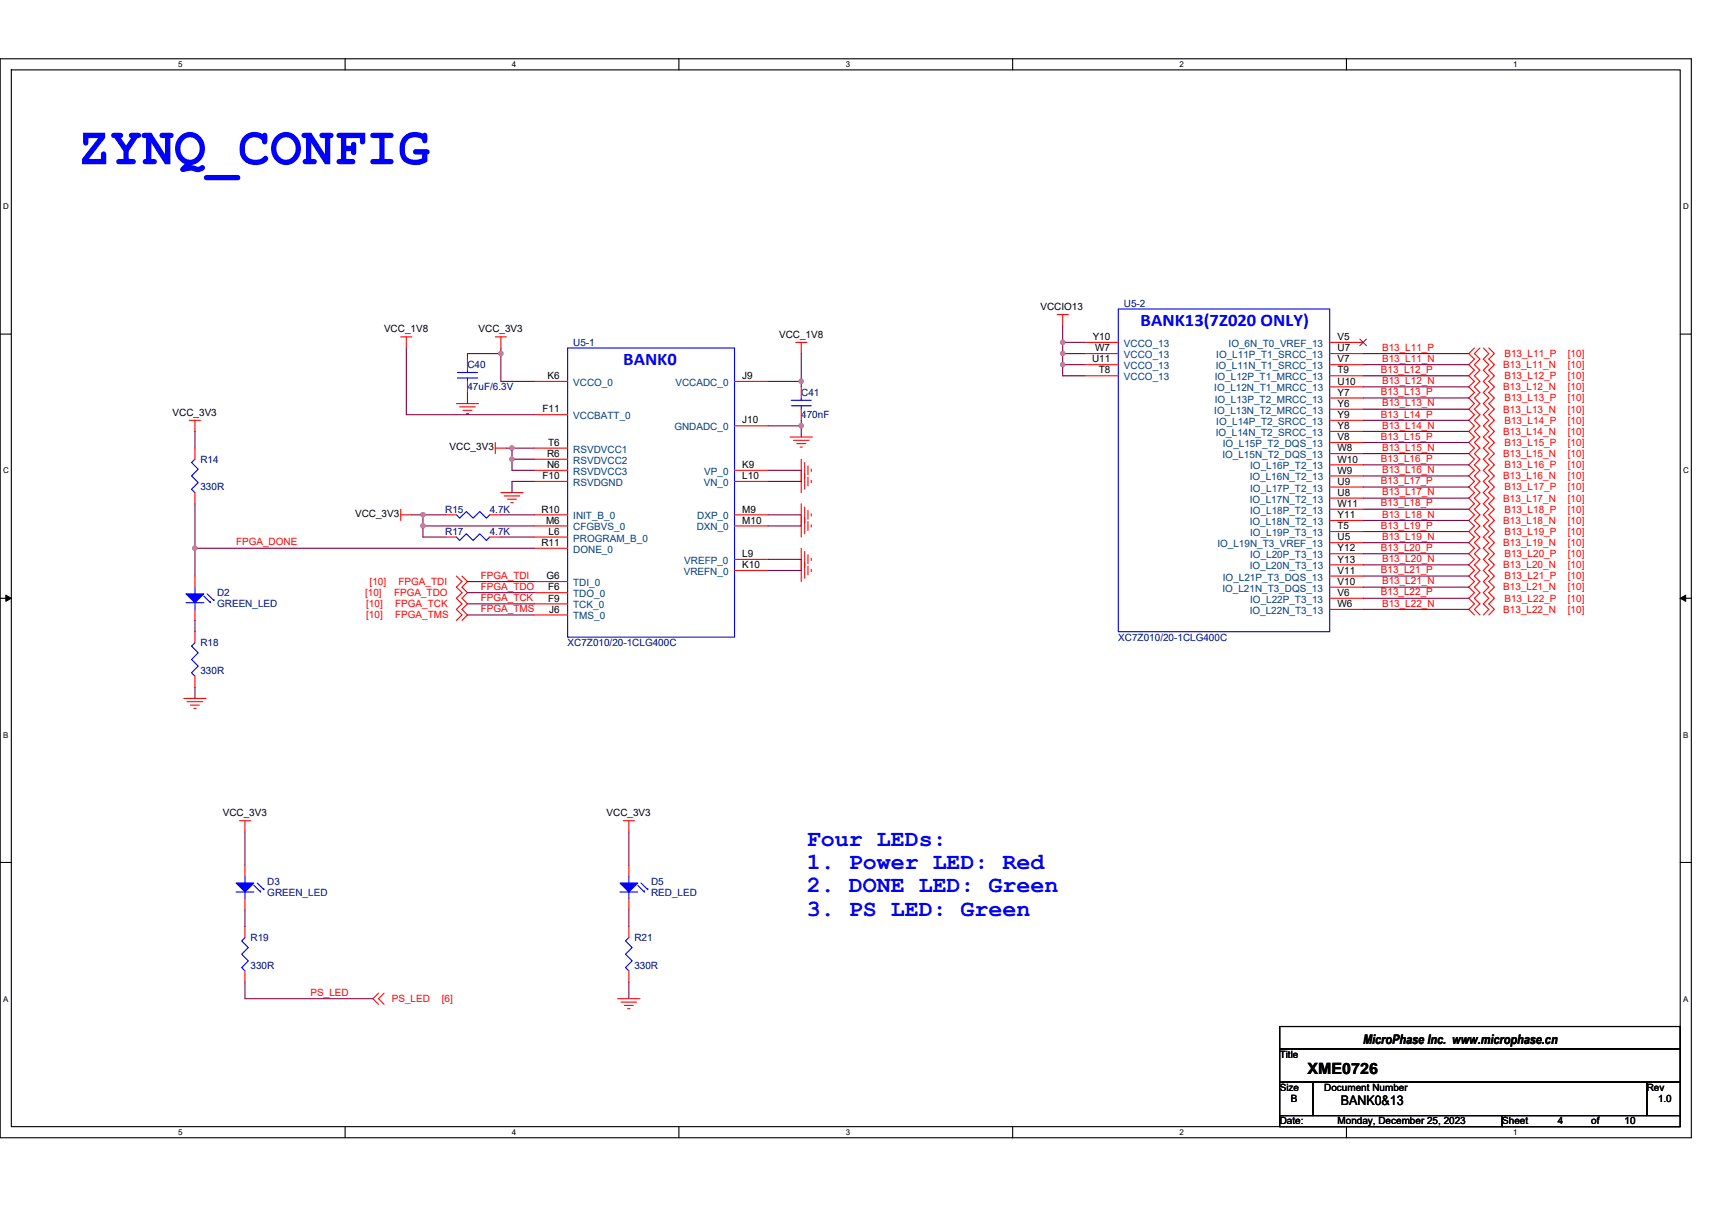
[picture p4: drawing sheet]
<svg xmlns="http://www.w3.org/2000/svg" width="297mm" height="210mm" viewBox="0 0 297 210" stroke-linecap="round" stroke-linejoin="round" font-family="sans-serif">
<path d="M0 10.2h293.5v187.2h-293.5zM2 12.1h289.5v183.4h-289.5z" fill="none" stroke="#000" stroke-width=".19"/>
<g fill="#fff">
<path d="M30.9 10.4h.8v1.6h-.8z"/>
<path d="M30.9 195.7h.8v1.6h-.8z"/>
</g>
<path d="M59.9 10.2v1.9M59.9 195.5v1.9" fill="none" stroke="#000" stroke-width=".19"/>
<g fill="#fff">
<path d="M88.8 10.4h.8v1.6h-.8z"/>
<path d="M88.8 195.7h.8v1.6h-.8z"/>
</g>
<path d="M117.8 10.2v1.9M117.8 195.5v1.9" fill="none" stroke="#000" stroke-width=".19"/>
<g fill="#fff">
<path d="M146.7 10.4h.8v1.6h-.8z"/>
<path d="M146.7 195.7h.8v1.6h-.8z"/>
</g>
<path d="M175.7 10.2v1.9M175.7 195.5v1.9" fill="none" stroke="#000" stroke-width=".19"/>
<g fill="#fff">
<path d="M204.7 10.4h.7v1.6h-.7z"/>
<path d="M204.7 195.7h.7v1.6h-.7z"/>
</g>
<path d="M233.6 10.2v1.9M233.6 195.5v1.9" fill="none" stroke="#000" stroke-width=".19"/>
<g fill="#fff">
<path d="M262.6 10.4h.7v1.6h-.7z"/>
<path d="M262.6 195.7h.7v1.6h-.7z"/>
<path d="M.5 35.1h1v1.5h-1z"/>
<path d="M292 35.1h1v1.5h-1z"/>
<path d="M.5 80.9h1v1.5h-1z"/>
<path d="M292 80.9h1v1.5h-1z"/>
</g>
<path d="M0 58h2M291.5 58h2" fill="none" stroke="#000" stroke-width=".19"/>
<g fill="#fff">
<path d="M.5 126.7h.9v1.6h-.9z"/>
<path d="M292 126.7h.9v1.6h-.9z"/>
</g>
<path d="M0 103.8h2M291.5 103.8h2" fill="none" stroke="#000" stroke-width=".19"/>
<path d="M1 103.3l1 .5-1 .6zM291.5 103.8l1-.5v1.1z" fill="#000" stroke="#000" stroke-width=".17"/>
<g fill="#fff">
<path d="M.5 172.6h.9v1.5h-.9z"/>
<path d="M292 172.6h.9v1.5h-.9z"/>
</g>
<path d="M0 149.7h2M291.5 149.7h2M222 178.1h69.5v3.9h-69.5zM222 182h69.5v5.8h-69.5zM222 187.8h5.8v5.8h-5.8zM222 193.6h38.6v1.9h-38.6zM227.8 187.8h57.9v5.8h-57.9zM260.6 193.6h30.9v1.9h-30.9zM285.7 187.8h5.8v5.8h-5.8z" fill="none" stroke="#000" stroke-width=".19"/>
<g fill="none" stroke="#f00" stroke-width=".19">
<path d="M69.5 58.5h2M70.5 58.5v1.9M85.9 58.5h2M86.9 58.5v1.9M138.1 59.4h1.9M139 59.4v2M183.4 54.6h2M184.4 54.6v1.9M188.3 59.4h5.7M230.7 59.4h5.8M32.8 72.9h2M33.8 72.9v2"/>
<path d="M33.8 77.8v1.9M79.2 70h3.8M79.8 70.6h2.7M80.3 71.2h1.6M80.9 71.8h.4M81.1 62.3v1.9M81.1 66.2v1.9M85.9 77.8h2M85.9 76.8v1.9M92.7 72h5.8M92.7 79.7h5.8M92.7 77.8h5.8"/>
<path d="M92.7 66.2h5.8M127.4 73.9h5.8M127.4 66.2h5.8M137.1 75.8h3.8M137.7 76.4h2.7M138.3 77h1.5M138.8 77.6h.4M139 79.7v3.8M139 67.1v2M139 71v1.9M188.3 61.4h5.7M188.3 63.3h5.7"/>
<path d="M188.3 65.2h5.7M230.7 61.4h5.8M230.7 63.3h5.8M230.7 65.2h5.8M230.7 67.1h5.8M230.7 69.1h5.8M230.7 71h5.8M230.7 72.9h5.8M230.7 74.9h5.8M230.7 76.8h5.8M230.7 78.7h5.8M255.8 60.4l-1 1 1 .9-1 1 1 .9-1 1 1 1-1 .9 1 1-1 1 1 .9-1 1 1 1-1 .9 1 1-1 1 1 .9-1 1 1 1-1 .9 1 1-1 1 1 .9-1 1 1 .9-1 1 1 1-1 .9 1 1-1 1 1 .9-1 1 1 1-1 .9 1 1-1 1 1 .9-1 1 1 1-1 .9 1 1-1 1 1 .9-1 1 1 .9-1 1 1 1-1 .9 1 1"/>
<path d="M256.8 60.4l-1 1 1 .9-1 1 1 .9-1 1 1 1-1 .9 1 1-1 1 1 .9-1 1 1 1-1 .9 1 1-1 1 1 .9-1 1 1 1-1 .9 1 1-1 1 1 .9-1 1 1 .9-1 1 1 1-1 .9 1 1-1 1 1 .9-1 1 1 1-1 .9 1 1-1 1 1 .9-1 1 1 1-1 .9 1 1-1 1 1 .9-1 1 1 .9-1 1 1 1-1 .9 1 1M257.4 60.4l.9 1-.9 .9 .9 1-.9 .9 .9 1-.9 1 .9 .9-.9 1 .9 1-.9 .9 .9 1-.9 1 .9 .9-.9 1 .9 1-.9 .9 .9 1-.9 1 .9 .9-.9 1 .9 1-.9 .9 .9 1-.9 .9 .9 1-.9 1 .9 .9-.9 1 .9 1-.9 .9 .9 1-.9 1 .9 .9-.9 1 .9 1-.9 .9 .9 1-.9 1 .9 .9-.9 1 .9 1-.9 .9 .9 1-.9 .9 .9 1-.9 1 .9 .9-.9 1M258.3 60.4l1 1-1 .9 1 1-1 .9 1 1-1 1 1 .9-1 1 1 1-1 .9 1 1-1 1 1 .9-1 1 1 1-1 .9 1 1-1 1 1 .9-1 1 1 1-1 .9 1 1-1 .9 1 1-1 1 1 .9-1 1 1 1-1 .9 1 1-1 1 1 .9-1 1 1 1-1 .9 1 1-1 1 1 .9-1 1 1 1-1 .9 1 1-1 .9 1 1-1 1 1 .9-1 1M33.8 100v1.9M33.8 85.5v1.9M69.5 89.3h2M69.5 88.4v1.9M77.3 89.3h1.9M77.3 93.2h1.9M79.2 100l1 .9-1 1 1 .9-1 1 1 1-1 .9 1 1-1 1M80.2 100l.9 .9-.9 1 .9 .9-.9 1 .9 1-.9 .9 .9 1-.9 1M85 89.3h1.9"/>
<path d="M85 93.2h1.9M86.9 85.5h3.9M87.5 86.1h2.7M88.1 86.6h1.5M88.6 87.2h.4M92.7 95.1h5.8M92.7 83.5h5.8M92.7 81.6h5.8M92.7 89.3h5.8M92.7 91.3h5.8M92.7 93.2h5.8M127.4 89.3h5.8"/>
<path d="M127.4 97.1h5.8M127.4 83.5h5.8M127.4 91.3h5.8M127.4 99h5.8M127.4 81.6h5.8M139 87.4v3.9M139 89.3v3.9M139 95.1v3.9M139 97.1v3.8M139 81.6v3.9M139.6 88v2.7M139.6 89.9v2.7"/>
<path d="M139.6 95.7v2.7M139.6 80.3v2.7M139.6 97.6v2.8M139.6 82.2v2.7M140.2 88.6v1.5M140.2 90.5v1.6M140.2 96.3v1.5M140.2 80.9v1.5M140.2 98.2v1.6M140.2 82.8v1.5M140.8 89.2v.3M140.8 91.1v.4"/>
<path d="M140.8 96.9v.4M140.8 81.4v.4M140.8 98.8v.4M140.8 83.4v.4M230.7 80.7h5.8M230.7 82.6h5.8M230.7 84.5h5.8M230.7 86.4h5.8M230.7 88.4h5.8M230.7 90.3h5.8M230.7 92.2h5.8M230.7 94.2h5.8"/>
<path d="M230.7 96.1h5.8M230.7 98h5.8M230.7 100h5.8M33.8 105.7v2M33.8 117.3v2M33.8 109.6v1.9M92.7 104.8h5.8M92.7 106.7h5.8M92.7 100.9h5.8M92.7 102.8h5.8M230.7 101.9h5.8M230.7 103.8h5.8"/>
<path d="M230.7 105.7h5.8M31.9 121.2h3.8M32.5 121.8h2.7M33 122.4h1.6M33.6 122.9h.4M41.5 142.4h2M42.5 142.4v2M42.5 155.9v2M42.5 150.2v1.9M108.1 142.4h2M109.1 142.4v2M109.1 155.9v2"/>
<path d="M109.1 150.2v1.9M42.5 168.5v1.9M42.5 160.8v1.9M65.7 172.4l-1 .9 1 1M66.6 172.4l-.9 .9 .9 1M107.2 173.3h3.8M107.8 173.9h2.6M108.3 174.5h1.6M108.9 175h.4M109.1 168.5v1.9M109.1 160.8v1.9"/>
</g>
<g fill="#00f" stroke="#00f" stroke-width=".19">
<path d="M32.3 103.1h3.1l-1.6 1.5z" fill-rule="evenodd"/>
<path d="M107.6 153.2h3.1l-1.6 1.6z" fill-rule="evenodd"/>
<path d="M41 153.2h3l-1.5 1.6z" fill-rule="evenodd"/>
</g>
<g fill="none" stroke="#00f" stroke-width=".19">
<path d="M194 53.6h36.7v56h-36.7zM33.8 79.7l-.6 .6 1.2 1.1-1.2 1.2 1.2 1.2-1.2 1.1 .6 .6M79.4 65.6h3.4M79.4 64.6h3.4M81.1 64.2v.4M81.1 65.6v.6M98.5 60.4h28.9v50.2h-28.9zM137.3 70.4h3.5M137.3 69.5h3.5M139 69.1v.4M139 70.4v.6M79.2 89.3l.6 .6 1.1-1.1 1.2 1.1 1.1-1.1 1.2 1.1 .6-.6"/>
<path d="M79.2 93.2l.6 .6 1.1-1.2 1.2 1.2 1.1-1.2 1.2 1.2 .6-.6M32.3 104.6h3.1M33.8 101.9v1.2M33.8 104.6v1.1M33.8 111.5l-.6 .6 1.2 1.2-1.2 1.1 1.2 1.2-1.2 1.2 .6 .5M35.4 103.4l1.1 1.2v-.2M35.9 103.1l1.2 1.1v-.2M41 154.8h3M42.5 152.1v1.1M42.5 154.8v1.1M44 153.6l1.2 1.2v-.2M44.6 153.2l1.2 1.2v-.2"/>
<path d="M107.6 154.8h3.1M109.1 152.1v1.1M109.1 154.8v1.1M110.7 153.6l1.1 1.2v-.2M111.2 153.2l1.2 1.2v-.2M42.5 162.7l-.6 .6 1.2 1.1-1.2 1.2 1.2 1.2-1.2 1.1 .6 .6M109.1 162.7l-.6 .6 1.2 1.1-1.2 1.2 1.2 1.2-1.2 1.1 .6 .6"/>
</g>
<path d="M235.9 58.8l1.2 1.2M237.1 58.8l-1.2 1.2" fill="none" stroke="#804000" stroke-width=".17"/>
<g fill="none" stroke="#800040" stroke-width=".19">
<path d="M184.4 59.4h3.9M184.4 56.5v2.9M184.4 59.4v2M33.8 74.9v2.9M70.5 60.4v11.6h22.2M81.1 68.1v1.9M86.9 60.4v1M86.9 61.4v4.8h5.8M86.9 61.4h-5.8v.9M87.9 77.8h.9M88.8 77.8h3.9M88.8 77.8v1.9"/>
<path d="M88.8 79.7h3.9M88.8 79.7v1.9h3.9M133.2 66.2h5.8M133.2 73.9h5.8M139 61.4v4.8M139 72.9v1M139 73.9v1.9M139 66.2v.9M184.4 63.3h3.9M184.4 61.4h3.9M184.4 63.3v1.9h3.9M184.4 61.4v1.9"/>
<path d="M236.5 65.2h18.3M236.5 71h18.3M236.5 69.1h18.3M236.5 67.1h18.3M236.5 63.3h18.3M236.5 78.7h18.3M236.5 76.8h18.3M236.5 74.9h18.3M236.5 72.9h18.3M236.5 61.4h18.3M33.8 95.1v4.9M33.8 87.4v7.7"/>
<path d="M33.8 95.1h58.9M71.5 89.3h1.9M73.4 91.3v1.9h3.9M73.4 89.3v2M73.4 91.3h19.3M73.4 89.3h3.9M86.9 89.3h5.8M86.9 93.2h5.8M92.7 83.5h-3.9v2M133.2 99h5.8M133.2 97.1h5.8M133.2 91.3h5.8"/>
<path d="M133.2 89.3h5.8M133.2 83.5h5.8M133.2 81.6h5.8M236.5 80.7h18.3M236.5 92.2h18.3M236.5 90.3h18.3M236.5 88.4h18.3M236.5 86.4h18.3M236.5 84.5h18.3M236.5 82.6h18.3M236.5 100h18.3M236.5 98h18.3"/>
<path d="M236.5 96.1h18.3M236.5 94.2h18.3M33.8 119.3v1.9M33.8 107.7v1.9M81.1 102.8h11.6M81.1 104.8h11.6M81.1 106.7h11.6M81.1 100.9h11.6M236.5 101.9h18.3M236.5 105.7h18.3M236.5 103.8h18.3M42.5 157.9v2.9"/>
<path d="M42.5 144.4v5.8M109.1 144.4v5.8M109.1 157.9v2.9M42.5 170.4v2.9h22.2M109.1 170.4v2.9"/>
</g>
<g fill="#f0f" stroke="#f0f" stroke-width=".19">
<circle cx="88.8" cy="77.8" r=".38"/>
<circle cx="88.8" cy="79.7" r=".38"/>
<circle cx="73.4" cy="89.3" r=".38"/>
<circle cx="73.4" cy="91.3" r=".38"/>
<circle cx="33.8" cy="95.1" r=".38"/>
<circle cx="86.9" cy="61.3" r=".38"/>
<circle cx="139" cy="66.2" r=".38"/>
<circle cx="139" cy="73.9" r=".38"/>
<circle cx="184.4" cy="59.4" r=".38"/>
<circle cx="184.4" cy="63.3" r=".38"/>
<circle cx="184.4" cy="61.3" r=".38"/>
</g>
<text font-size="9.2" fill="#00f" x="13.5" y="28.5">ZYNQ_CONFIG</text>
<g font-size="4" fill="#00f">
<text x="140" y="146.8">Four LEDs:</text>
<text x="140" y="150.8">1. Power LED: Red</text>
<text x="140" y="154.9">2. DONE LED: Green</text>
<text x="140" y="158.9">3. PS LED: Green</text>
</g>
<g font-size="3.1" fill="#00f">
<text x="197.9" y="56.6">BANK13(7Z020 ONLY)</text>
<text x="108.1" y="63.3">BANK0</text>
</g>
<text font-size="2.7" x="226.9" y="186.4">XME0726</text>
<g font-size="2.3">
<text x="236.5" y="181.1">MicroPhase Inc. www.microphase.cn</text>
<text x="232.6" y="191.8">BANK0&amp;13</text>
</g>
<g font-size="1.7">
<text x="180.5" y="53.8">VCCIO13</text>
<text x="66.6" y="57.7">VCC_1V8</text>
<text x="83" y="57.7">VCC_3V3</text>
<text x="135.2" y="58.7">VCC_1V8</text>
<text x="189.6" y="59">Y10</text>
<text x="232.1" y="59">V5</text>
<text x="95" y="65.8">K6</text>
<text x="128.8" y="65.8">J9</text>
<text x="189.5" y="62.9">U11</text>
<text x="190" y="61">W7</text>
<text x="190.6" y="64.8">T8</text>
<text x="232.1" y="62.9">V7</text>
<text x="232.1" y="64.8">T9</text>
<text x="232.1" y="61">U7</text>
<text x="94.1" y="71.6">F11</text>
<text x="232.1" y="68.7">Y7</text>
<text x="232.1" y="66.7">U10</text>
<text x="232.1" y="70.6">Y6</text>
<text x="29.9" y="72.2">VCC_3V3</text>
<text x="95.1" y="77.4">T6</text>
<text x="128.8" y="73.5">J10</text>
<text x="232.1" y="74.5">Y8</text>
<text x="232.1" y="72.5">Y9</text>
<text x="232.1" y="76.4">V8</text>
<text x="78" y="78.1">VCC_3V3</text>
<text x="94.1" y="83.1">F10</text>
<text x="94.9" y="81.2">N6</text>
<text x="94.9" y="79.3">R6</text>
<text x="128.8" y="81.2">K9</text>
<text x="128.8" y="83.1">L10</text>
<text x="232.1" y="78.3">W8</text>
<text x="232.1" y="82.2">W9</text>
<text x="232.1" y="80.3">W10</text>
<text x="61.6" y="89.7">VCC_3V3</text>
<text x="93.9" y="88.9">R10</text>
<text x="128.8" y="88.9">M9</text>
<text x="232.1" y="86">U8</text>
<text x="232.1" y="89.9">Y11</text>
<text x="232.1" y="84.1">U9</text>
<text x="232.1" y="88">W11</text>
<text x="93.9" y="94.7">R11</text>
<text x="94.7" y="90.9">M6</text>
<text x="95.2" y="92.8">L6</text>
<text x="128.8" y="90.9">M10</text>
<text x="232.1" y="91.8">T5</text>
<text x="232.1" y="95.7">Y12</text>
<text x="232.1" y="93.8">U5</text>
<text x="94.8" y="100.5">G6</text>
<text x="128.8" y="98.6">K10</text>
<text x="128.8" y="96.7">L9</text>
<text x="232.1" y="101.5">V10</text>
<text x="232.1" y="97.6">Y13</text>
<text x="232.1" y="99.6">V11</text>
<text x="95.1" y="104.4">F9</text>
<text x="95.1" y="102.4">F6</text>
<text x="95.3" y="106.3">J6</text>
<text x="232.1" y="105.3">W6</text>
<text x="232.1" y="103.4">V6</text>
<text x="38.6" y="141.7">VCC_3V3</text>
<text x="105.2" y="141.7">VCC_3V3</text>
<text x="222" y="183.6">Title</text>
<text x="222" y="189.3">Size</text>
<text x="224" y="191.3">B</text>
<text x="229.8" y="189.3">Document Number</text>
<text x="285.7" y="189.3">Rev</text>
<text x="287.7" y="191.3">1.0</text>
<text x="222" y="195.1">Date:</text>
<text x="232.1" y="195.1">Monday, December 25, 2023</text>
<text x="260.6" y="195.1">Sheet</text>
<text x="270.3" y="195.1">4</text>
<text x="276.1" y="195.1">of</text>
<text x="281.9" y="195.1">10</text>
</g>
<g font-size="1.7" fill="#000080">
<text x="195" y="53.3">U5-2</text>
<text x="81.1" y="63.9">C40</text>
<text x="99.5" y="60">U5-1</text>
<text x="81.1" y="67.7">47uF/6.3V</text>
<text x="139" y="68.7">C41</text>
<text x="139" y="72.6">470nF</text>
<text x="34.8" y="80.3">R14</text>
<text x="34.8" y="85.1">330R</text>
<text x="77.3" y="89">R15</text>
<text x="85" y="89">4.7K</text>
<text x="77.3" y="92.8">R17</text>
<text x="85" y="92.8">4.7K</text>
<text x="37.7" y="103.4">D2</text>
<text x="37.7" y="105.4">GREEN_LED</text>
<text x="34.8" y="112.1">R18</text>
<text x="98.5" y="112.1">XC7Z010/20-1CLG400C</text>
<text x="194" y="111.2">XC7Z010/20-1CLG400C</text>
<text x="34.8" y="116.9">330R</text>
<text x="46.4" y="153.6">D3</text>
<text x="46.4" y="155.6">GREEN_LED</text>
<text x="113" y="153.6">D5</text>
<text x="113" y="155.6">RED_LED</text>
<text x="43.5" y="163.3">R19</text>
<text x="110.1" y="163.3">R21</text>
<text x="43.5" y="168.1">330R</text>
<text x="110.1" y="168.1">330R</text>
</g>
<g font-size="1.7" fill="#004080">
<text x="195" y="60.2">VCCO_13</text>
<text x="195" y="62.1">VCCO_13</text>
<text x="195" y="64.1">VCCO_13</text>
<text x="195" y="66">VCCO_13</text>
<text x="210.8" y="66">IO_L12P_T1_MRCC_13</text>
<text x="210.9" y="64.1">IO_L11N_T1_SRCC_13</text>
<text x="211" y="62.1">IO_L11P_T1_SRCC_13</text>
<text x="213.2" y="60.2">IO_6N_T0_VREF_13</text>
<text x="99.5" y="67">VCCO_0</text>
<text x="117.2" y="67">VCCADC_0</text>
<text x="210.7" y="67.9">IO_L12N_T1_MRCC_13</text>
<text x="210.7" y="71.8">IO_L13N_T2_MRCC_13</text>
<text x="210.8" y="69.8">IO_L13P_T2_MRCC_13</text>
<text x="99.5" y="72.7">VCCBATT_0</text>
<text x="117" y="74.7">GNDADC_0</text>
<text x="210.9" y="75.6">IO_L14N_T2_SRCC_13</text>
<text x="211" y="73.7">IO_L14P_T2_SRCC_13</text>
<text x="212.2" y="77.6">IO_L15P_T2_DQS_13</text>
<text x="99.5" y="82.4">RSVDVCC3</text>
<text x="99.5" y="80.5">RSVDVCC2</text>
<text x="99.5" y="78.5">RSVDVCC1</text>
<text x="122.2" y="82.4">VP_0</text>
<text x="212.1" y="79.5">IO_L15N_T2_DQS_13</text>
<text x="216.8" y="83.4">IO_L16N_T2_13</text>
<text x="216.9" y="81.4">IO_L16P_T2_13</text>
<text x="99.5" y="84.3">RSVDGND</text>
<text x="122.1" y="84.3">VN_0</text>
<text x="216.8" y="87.2">IO_L17N_T2_13</text>
<text x="216.9" y="85.3">IO_L17P_T2_13</text>
<text x="216.9" y="89.2">IO_L18P_T2_13</text>
<text x="99.5" y="95.9">DONE_0</text>
<text x="99.5" y="90.1">INIT_B_0</text>
<text x="99.5" y="92.1">CFGBVS_0</text>
<text x="99.5" y="94">PROGRAM_B_0</text>
<text x="120.9" y="92.1">DXN_0</text>
<text x="121" y="90.1">DXP_0</text>
<text x="211.2" y="95">IO_L19N_T3_VREF_13</text>
<text x="216.8" y="91.1">IO_L18N_T2_13</text>
<text x="216.9" y="93">IO_L19P_T3_13</text>
<text x="99.5" y="101.7">TDI_0</text>
<text x="118.6" y="99.8">VREFN_0</text>
<text x="118.7" y="97.9">VREFP_0</text>
<text x="212.2" y="100.8">IO_L21P_T3_DQS_13</text>
<text x="216.8" y="98.8">IO_L20N_T3_13</text>
<text x="216.9" y="96.9">IO_L20P_T3_13</text>
<text x="99.5" y="105.6">TCK_0</text>
<text x="99.5" y="107.5">TMS_0</text>
<text x="99.5" y="103.6">TDO_0</text>
<text x="212.1" y="102.7">IO_L21N_T3_DQS_13</text>
<text x="216.8" y="106.5">IO_L22N_T3_13</text>
<text x="216.9" y="104.6">IO_L22P_T3_13</text>
</g>
<g font-size="1.7" fill="#f00">
<text x="239.6" y="64.7">B13_L12_P</text>
<text x="239.8" y="62.8">B13_L11_N</text>
<text x="239.8" y="60.9">B13_L11_P</text>
<text x="260.8" y="63.9">B13_L11_N</text>
<text x="261" y="65.8">B13_L12_P</text>
<text x="261" y="61.9">B13_L11_P</text>
<text x="272" y="63.9">[10]</text>
<text x="272" y="65.8">[10]</text>
<text x="272" y="61.9">[10]</text>
<text x="239.6" y="68.6">B13_L13_P</text>
<text x="239.8" y="70.5">B13_L13_N</text>
<text x="239.8" y="66.7">B13_L12_N</text>
<text x="260.8" y="67.7">B13_L12_N</text>
<text x="260.8" y="71.6">B13_L13_N</text>
<text x="261" y="69.7">B13_L13_P</text>
<text x="272" y="67.7">[10]</text>
<text x="272" y="71.6">[10]</text>
<text x="272" y="69.7">[10]</text>
<text x="239.6" y="76.3">B13_L15_P</text>
<text x="239.6" y="72.5">B13_L14_P</text>
<text x="239.8" y="74.4">B13_L14_N</text>
<text x="260.8" y="75.4">B13_L14_N</text>
<text x="261" y="77.4">B13_L15_P</text>
<text x="261" y="73.5">B13_L14_P</text>
<text x="272" y="75.4">[10]</text>
<text x="272" y="77.4">[10]</text>
<text x="272" y="73.5">[10]</text>
<text x="239.6" y="80.2">B13_L16_P</text>
<text x="239.8" y="78.2">B13_L15_N</text>
<text x="239.8" y="82.1">B13_L16_N</text>
<text x="260.8" y="79.3">B13_L15_N</text>
<text x="260.8" y="83.2">B13_L16_N</text>
<text x="261" y="81.2">B13_L16_P</text>
<text x="272" y="79.3">[10]</text>
<text x="272" y="83.2">[10]</text>
<text x="272" y="81.2">[10]</text>
<text x="239.6" y="87.9">B13_L18_P</text>
<text x="239.6" y="84">B13_L17_P</text>
<text x="239.8" y="89.8">B13_L18_N</text>
<text x="239.8" y="86">B13_L17_N</text>
<text x="260.8" y="87">B13_L17_N</text>
<text x="261" y="89">B13_L18_P</text>
<text x="261" y="85.1">B13_L17_P</text>
<text x="272" y="87">[10]</text>
<text x="272" y="89">[10]</text>
<text x="272" y="85.1">[10]</text>
<text x="41" y="94.7">FPGA_DONE</text>
<text x="239.6" y="91.8">B13_L19_P</text>
<text x="239.6" y="95.6">B13_L20_P</text>
<text x="239.8" y="93.7">B13_L19_N</text>
<text x="260.8" y="94.7">B13_L19_N</text>
<text x="260.8" y="90.9">B13_L18_N</text>
<text x="261" y="92.8">B13_L19_P</text>
<text x="272" y="94.7">[10]</text>
<text x="272" y="90.9">[10]</text>
<text x="272" y="92.8">[10]</text>
<text x="64.1" y="101.5">[10]</text>
<text x="69.1" y="101.5">FPGA_TDI</text>
<text x="83.4" y="100.4">FPGA_TDI</text>
<text x="239.6" y="99.5">B13_L21_P</text>
<text x="239.8" y="101.4">B13_L21_N</text>
<text x="239.8" y="97.5">B13_L20_N</text>
<text x="260.8" y="98.6">B13_L20_N</text>
<text x="261" y="96.7">B13_L20_P</text>
<text x="261" y="100.5">B13_L21_P</text>
<text x="272" y="98.6">[10]</text>
<text x="272" y="96.7">[10]</text>
<text x="272" y="100.5">[10]</text>
<text x="63.3" y="103.4">[10]</text>
<text x="63.5" y="107.3">[10]</text>
<text x="63.5" y="105.4">[10]</text>
<text x="68.4" y="103.4">FPGA_TDO</text>
<text x="68.6" y="107.3">FPGA_TMS</text>
<text x="68.6" y="105.4">FPGA_TCK</text>
<text x="83.4" y="102.4">FPGA_TDO</text>
<text x="83.4" y="104.3">FPGA_TCK</text>
<text x="83.4" y="106.2">FPGA_TMS</text>
<text x="239.6" y="103.3">B13_L22_P</text>
<text x="239.8" y="105.3">B13_L22_N</text>
<text x="260.8" y="106.3">B13_L22_N</text>
<text x="260.8" y="102.5">B13_L21_N</text>
<text x="261" y="104.4">B13_L22_P</text>
<text x="272" y="106.3">[10]</text>
<text x="272" y="102.5">[10]</text>
<text x="272" y="104.4">[10]</text>
<text x="53.9" y="172.8">PS_LED</text>
<text x="68" y="173.9">PS_LED</text>
<text x="76.7" y="173.9">[6]</text>
</g>
<g font-size="1.4">
<text x="30.9" y="11.7">5</text>
<text x="88.8" y="11.7">4</text>
<text x="146.7" y="11.7">3</text>
<text x="204.7" y="11.7">2</text>
<text x="262.6" y="11.7">1</text>
<text x=".5" y="36.3">D</text>
<text x="292" y="36.3">D</text>
<text x=".5" y="82.1">C</text>
<text x="292" y="82.1">C</text>
<text x=".5" y="128">B</text>
<text x="292" y="128">B</text>
<text x=".5" y="173.8">A</text>
<text x="292" y="173.8">A</text>
<text x="30.9" y="197">5</text>
<text x="88.8" y="197">4</text>
<text x="146.7" y="197">3</text>
<text x="204.7" y="197">2</text>
<text x="262.6" y="197">1</text>
</g>
</svg>
